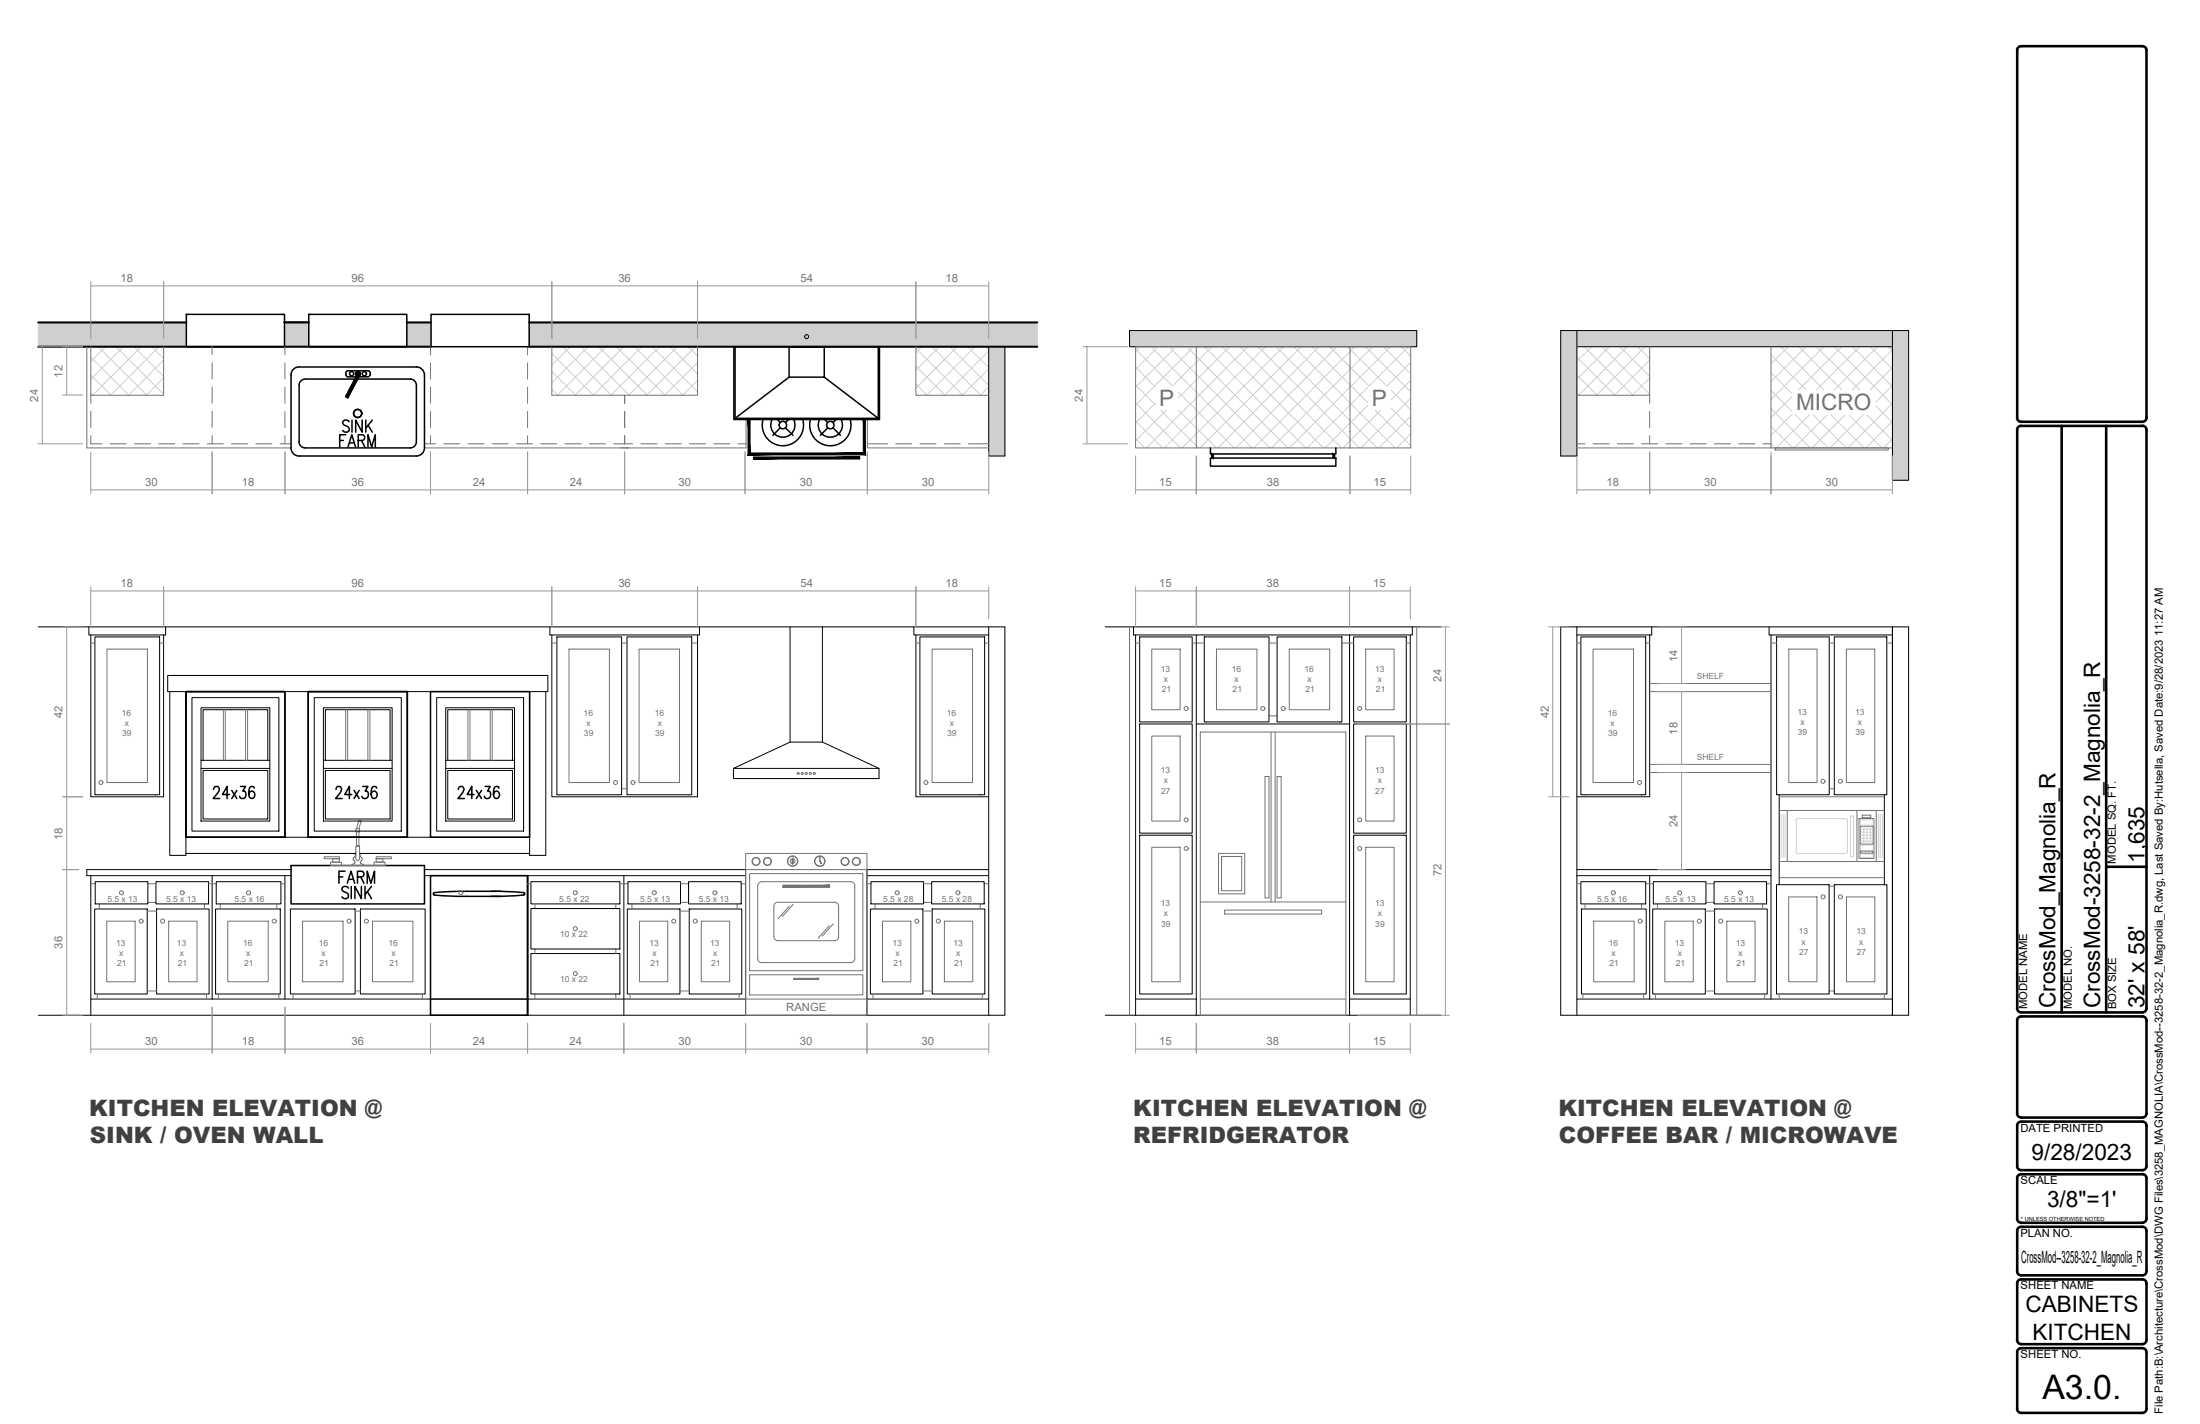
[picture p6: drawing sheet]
<svg xmlns="http://www.w3.org/2000/svg" width="432mm" height="279mm" viewBox="0 0 432 279" stroke-linecap="round" stroke-linejoin="round" font-family="sans-serif">
<!-- layer: FPEW -->
<path d="M7.5 63.3h29.1M7.5 68h77.1M55.8 63.3h4.8M79.8 63.3h4.8M103.9 63.3h99.7M103.9 68h99.7" fill="none" stroke="#000" stroke-width=".4"/>
<!-- layer: ELEV1 -->
<g fill="#cfcfcf" stroke="#cfcfcf" stroke-width=".2">
<path d="M55.8 63.3l4.8 4.7v-4.7zM55.8 63.3l4.8 4.7h-4.8z"/>
<path d="M7.5 63.3l29.1 4.7v-4.7zM7.5 63.3l29.1 4.7h-29.1z"/>
<path d="M103.9 63.3l99.7 4.7v-4.7zM103.9 63.3l99.7 4.7h-99.7z"/>
<path d="M79.8 63.3l4.8 4.7v-4.7zM79.8 63.3l4.8 4.7h-4.8z"/>
<path d="M194.1 68l3.1 21.5v-21.5zM194.1 68l3.1 21.5h-3.1z"/>
</g>
<!-- layer: DR -->
<g fill="none" stroke="#000" stroke-width=".3">
<path d="M36.6 61.7h19.2v6.3h-19.2zM60.6 61.7h19.2v6.3h-19.2zM84.6 61.7h19.3v6.3h-19.3z"/>
<circle cx="70.2" cy="81.1" r=".79"/>
</g>
<!-- layer: SALESLIT -->
<g fill="none" stroke="#cfcfcf" stroke-width=".2">
<path d="M17.8 77.1l.5 .5M17.8 73.6l4 4M17.8 70.1l7.5 7.5M19.3 68l9.5 9.6M20.7 68l-2.9 2.9M22.8 68l9.3 9.4M24.2 68l-6.4 6.4M26.3 68l5.8 5.9M27.7 68l-9.5 9.6M29.8 68l2.3 2.3M31.2 68l-9.5 9.6M32.1 74.1l-3.4 3.5"/>
<path d="M32.1 70.7l-6.9 6.9M108.3 76.4l1.2 1.2M108.3 72.9l4.7 4.7M108.3 69.4l8.2 8.2M108.4 68l-.1 .1M110.5 68l9.5 9.6M111.9 68l-3.6 3.6M114 68l9.5 9.6M115.4 68l-7.1 7.1M117.5 68l9.5 9.6M118.9 68l-9.5 9.6M121 68l9.5 9.6"/>
<path d="M122.4 68l-9.5 9.6M124.5 68l9.5 9.6M125.9 68l-9.5 9.6M128 68l8.9 8.9M129.5 68l-9.6 9.6M131.6 68l5.3 5.4M132.9 68l-9.5 9.6M135 68l1.9 1.9M136.5 68l-9.6 9.6M136.9 74.6l-2.9 3M136.9 71.1l-6.4 6.5M179.8 75.4l2.1 2.2"/>
<path d="M179.8 71.9l5.7 5.7M179.8 68.3l9.2 9.3M180.9 68l-1.1 1.1M183 68l9.5 9.6M184.4 68l-4.6 4.6M186.5 68l7.6 7.6M187.9 68l-8.1 8.2M190 68l4.1 4.1M191.4 68l-9.5 9.6M193.5 68l.6 .6M194.1 75.9l-1.7 1.7M194.1 72.4l-5.2 5.2"/>
<path d="M194.1 68.9l-8.7 8.7M222.9 75.5l3.8 3.9M222.9 68.5l7.2 7.2M222.9 72l3.8 3.9M222.9 79.1l8.8 8.8M223.8 68l-.9 1M225.9 68l19.8 19.9M226.7 79.1l-3.8 3.9M227.3 68l-4.4 4.5M229.4 68l19.9 19.9M230.8 68l-7.9 8M231.3 76.9l10.9 11"/>
<path d="M232.9 68l19.9 19.9M234.3 68l-11.4 11.5M236.4 68l19.9 19.9M237.8 68l-7.6 7.7M239.9 68l19.9 19.9M241.3 68l-10 10.1M243.4 68l19.9 19.9M244.9 68l-19.9 19.9M247 68l19.8 19.9M248.4 68l-19.9 19.9M250.5 68l19.8 19.9M251.9 68l-19.9 19.9"/>
<path d="M254 68l19.8 19.9M255.4 68l-19.9 19.9M257.5 68l11 11M258.9 68l-19.9 19.9M261 68l7.6 7.7M262.4 68l-19.9 19.9M264.5 68l7.7 7.7M265.9 68l-19.8 19.9M268 68l8.9 8.9M268.5 76l-11.9 11.9M268.5 79.5l-8.4 8.4M269.4 68l-19.8 19.9"/>
<path d="M271.5 68l5.4 5.4M272.9 68l-19.8 19.9M273 76.6l3.9 3.8M275 68l1.9 1.9M276.4 68l-7.6 7.7M276.9 71.1l-4.6 4.6M276.9 74.6l-3.9 3.9M276.9 78.1l-9.8 9.8M309.5 70.1l7.5 7.5M309.5 73.6l4 4M309.5 77.1l.4 .5M310.9 68l9.6 9.6"/>
<path d="M312.4 68l-2.9 2.9M314.5 68l9.3 9.4M315.9 68l-6.4 6.4M318 68l5.8 5.9M319.4 68l-9.6 9.6M321.5 68l2.3 2.4M322.9 68l-9.5 9.6M323.8 70.6l-6.9 7M323.8 74.1l-3.4 3.5M347.6 69.6l6.9 6.9M347.6 73.1l4.1 4.1M347.6 76.6l4.1 4.1"/>
<path d="M349.5 68l8.5 8.5M351 68l-3.4 3.4M351.7 77.8l-4.1 4.1M353.1 68l8.4 8.5M354.5 68l-6.9 6.9M356.6 68l8.4 8.5M358 68l-10.4 10.4M360.1 68l11.3 11.4M361.5 68l-8.5 8.5M363.6 68l7.8 7.9M365 68l-8.4 8.5M367.1 68l4.3 4.4"/>
<path d="M368.1 79.6l3.3 3.3M368.5 68l-8.4 8.5M370.6 68l.8 .9M371.4 68.6l-7.8 7.9M371.4 72.1l-4.3 4.4M371.4 75.6l-3.3 3.3M371.4 79.1l-8.7 8.8M222.9 82.6l5.3 5.3M222.9 86.1l1.8 1.8M227.8 80.5l7.4 7.4M228.9 80.5l-6 6M231.3 80.4l7.4 7.5"/>
<path d="M269.9 80.5l7 6.9M271 80.5l-7.4 7.4M273 80.1l3.9 3.8M276.9 81.6l-6.3 6.3M276.9 85.1l-2.8 2.8M347.6 80.1l7.7 7.8M347.6 83.7l4.3 4.2M347.6 87.1l.7 .8M351.7 81.3l-4.1 4.1M352.4 81.4l6.5 6.5M355.1 81.4l-6.4 6.5M355.9 81.4l6.5 6.5"/>
<path d="M358.6 81.4l-6.4 6.5M359.4 81.4l6.5 6.5M362.1 81.4l-6.4 6.5M362.9 81.4l6.5 6.5M365.7 81.4l-6.5 6.5M366.4 81.4l5 5M371.4 82.7l-5.2 5.2M371.4 86.1l-1.7 1.8M349.6 159.8v8.4M350 159.8v8.4M350.4 159.8v8.4M368.7 159.8v8.4"/>
<path d="M369 159.8v8.4M369.4 159.8v8.4M352.9 160.6l-.3 .3v6.3l.3 .3 9.6-.1 .1-.2v-6.3l-.3-.3M352.9 160.6h9.4M363.4 160.1l-.2 .2v7.6l.2 .2M363.4 168.1h.3M363.4 160.1h.3M363.7 160.1l.1 .1v7.7l-.1 .2M365.1 160.9h2.5v1h-2.5zM365.1 165.8h2.5v1.1h-2.5zM365.1 167.6h2.5v.6h-2.5zM365.1 162.7h2.5"/>
<path d="M365.1 163.3h2.5M365.1 163.9h2.5M365.1 164.5h2.5M365.1 165.1h2.5M365.8 162.1v3.5M365.8 167v.4M366.4 162.1v3.5M366.4 167v.4M367.1 162.1v3.5M367.1 167v.4"/>
</g>
<!-- layer: IP -->
<path d="M194.1 68v21.5h3.1v-21.5M221.7 64.9h56.4v3.1h-56.4zM309.5 64.9v24.6h-3.2v-24.6h68.3v29.3h-3.2v-29.3M309.5 68h61.9" fill="none" stroke="#000" stroke-width=".2"/>
<!-- layer: CAB -->
<g fill="none" stroke="#737373" stroke-width=".2">
<path d="M17 68v19.9h40.1M17.8 68v11.1M32.1 68v9.6h-14.3M41.6 68v1.6M41.6 71.2v3.1M41.6 75.9v3.2M55.9 68v1.6M55.9 71.2v3.2M55.9 76v3.1M84.5 68v1.6M84.5 71.2v3.2M84.5 76v3.1"/>
<path d="M103.5 68v1.6M103.5 71.2v3.2M103.5 76v3.1M108.3 68v9.6h28.6v-9.6M122.6 77.6v1.5M179.8 68v9.6h14.3M265 68v19.9h-30.2M276.9 68v19.9M323.8 68v9.6h-14.3M323.8 77.6v1.5M347.6 68v19.9M17.8 85.5v1.6h2.2"/>
<path d="M17.8 80.7v3.2M21.6 87.1h3.2M26.4 87.1h3.1M31.1 87.1h3.2M35.9 87.1h3.2M40.7 87.1h3.1M41.6 80.7v3.2M41.6 85.4v1.7M45.4 87.1h3.2M50.2 87.1h3.2M54.9 87.1h2.2M55.9 80.7v3.2"/>
<path d="M55.9 85.5v1.6M83.3 87.1h2.2M84.5 80.7v3.2M84.5 85.5v1.6M87.1 87.1h3.2M91.8 87.1h3.2M96.6 87.1h3.2M101.4 87.1h3.1M103.5 80.7v3.2M103.5 85.5v1.6M106.1 87.1h3.2M110.9 87.1h3.2"/>
<path d="M115.7 87.1h3.1M120.4 87.1h3.8M122.6 80.7v3.2M122.6 85.5v1.6M125.8 87.1h3.2M130.6 87.1h3.1M135.3 87.1h3.2M140.1 87.1h3.2M144.8 87.1h1.6M146.4 82.3v5.6h-63.1M170.2 82.3v5.6h23.9M170.2 87.1h4"/>
<path d="M175.8 87.1h3.2M180.6 87.1h3.1M185.3 87.1h3.2M190.1 87.1h4M309.5 87.1h1.6M309.5 87.9h61.9M312.7 87.1h3.1M317.4 87.1h3.2M322.2 87.1h3.2M323.8 80.7v3.2M323.8 85.5v1.6M327 87.1h3.1"/>
<path d="M331.7 87.1h3.2M336.5 87.1h3.2M341.2 87.1h3.2M346 87.1h1.6M348.4 87.9h22.2v.4h-22.2z"/>
</g>
<!-- layer: APP -->
<g fill="none" stroke="#000" stroke-width=".3">
<path d="M58.7 75.6a1.2 1.2 0 0 1 1.2-1.2h20.6a1.2 1.2 0 0 1 1.2 1.2v11.1a1.2 1.2 0 0 1-1.2 1.2h-20.6a1.2 1.2 0 0 1-1.2-1.2M58.7 72a1.57 1.57 0 0 0-1.6 1.6v14.3a1.6 1.6 0 0 0 1.6 1.6M58.7 72h23M58.7 75.6v11.1M67.9 73.5v.2l.4 .2M67.9 73.2v.3M68.3 72.7l-.4 .2v.2M68.3 73.9h4M68.3 72.7h4M70 73.7l-2.2 4.1 .5 .3 2.2-4.4M72.3 72.7l.2 .1 .1 .3M72.6 73.5l-.1 .4h-.2"/>
<path d="M72.7 73.2v.3M81.7 72a1.6 1.6 0 0 1 1.6 1.6v14.3a1.6 1.6 0 0 1-1.6 1.6M144 68h28.6v14.3h-28.6zM144.3 68v14.1M154.9 68h6.9v6h-6.9zM154.9 74l-10.6 8.1M161.8 74l10.6 8.1h-28.1M172.4 68v14.1M58.7 89.5h23M149.8 82.3a4.1 4.1 0 0 0 3.9 5.2 4.1 4.1 0 0 0 3.9-5.2M151.5 82.3a2.38 2.38 0 0 0 2.2 3.5 2.38 2.38 0 0 0 2.1-3.5M152.6 82.3l.5 .6"/>
<path d="M153.1 83.9l-1.4 1.5M154.2 83.9l1.4 1.5M154.8 82.3l-.6 .6M159.1 82.3a4.1 4.1 0 0 0 3.9 5.2 4.1 4.1 0 0 0 3.9-5.2M160.9 82.3a2.38 2.38 0 0 0 2.1 3.5 2.38 2.38 0 0 0 2.1-3.5M161.9 82.3l.6 .6M162.5 83.9l-1.5 1.5M163.5 83.9l1.5 1.5M164.1 82.3l-.6 .6M237.6 87.9v1.2h24.6v-1.2M237.6 89.9h24.6v1.6h-24.6zM41.9 154.9l.2-.5 .2-.1h.4l.2 .2a.87 .87 0 0 1-.1 1.1l-1 1.1h1.3"/>
<path d="M45 155.9h-1.3l.9-1.6v2.4M45.5 155.1l1 1.6M46.5 155.1l-1 1.6M47.2 154.3h1l-.6 .9a.74 .74 0 0 1 .7 .8 .74 .74 0 0 1-.8 .7l-.3-.1-.2-.4M49.9 154.6a.52 .52 0 0 0-.8-.2 2.21 2.21 0 0 0 0 2.2 .54 .54 0 0 0 .8-.3 .68 .68 0 0 0 0-.8 .68 .68 0 0 0-.8-.2l-.3 .6M66 154.9v-.4l.3-.2h.4l.3 .2a.87 .87 0 0 1-.2 1.1l-.9 1.1h1.2M69 155.9h-1.3l.9-1.6v2.4M69.5 155.1l1 1.6M70.5 155.1l-1 1.6M71.2 154.3h1l-.5 .9a.7 .7 0 0 1 .6 1.1 .7 .7 0 0 1-1.3-.1M73.9 154.6a.52 .52 0 0 0-.8-.2 2.37 2.37 0 0 0 0 2.2 .54 .54 0 0 0 .8-.3 .68 .68 0 0 0 0-.8 .68 .68 0 0 0-.8-.2l-.2 .6M90 154.9l.3-.6 .6 .1a.77 .77 0 0 1-.1 1.2l-.9 1.1h1.2"/>
<path d="M93 155.9h-1.3l.9-1.6v2.4M93.5 155.1l1 1.6M94.5 155.1l-1 1.6M95.2 154.3h1l-.5 .9a.74 .74 0 0 1 .6 .8 .74 .74 0 0 1-.8 .7l-.3-.1-.2-.4M97.9 154.6v-.2l-.5-.1a1.25 1.25 0 0 0-.5 1.6v.4a.53 .53 0 0 0 .5 .4 .53 .53 0 0 0 .5-.4 .67 .67 0 0 0 0-.8 .67 .67 0 0 0-.8-.2l-.2 .6"/>
<circle cx="69" cy="73.3" r=".41"/>
<circle cx="71.5" cy="73.3" r=".41"/>
<circle cx="70.2" cy="81.1" r=".79"/>
<circle cx="153.7" cy="83.4" r=".73"/>
<circle cx="163" cy="83.4" r=".73"/>
</g>
<g fill="#000" stroke="#000" stroke-width=".2">
<path d="M70.3 73.4h.5l-.1 .2z"/>
<path d="M70 73.7l-1.7 4.4-.5-.3zM70 73.7l-1.7 4.4 2.2-4.4z"/>
<path d="M69.8 73.6l.1 .1 .4-.3zM70.3 73.4l-.2 .4-.2-.1zM70.3 73.4l-.2 .4 .2 .1z"/>
<path d="M69.9 73l-.1 .2 .5 .2zM69.8 73.2l.5 .2h-.5zM69.8 73.4v.2l.5-.2z"/>
<path d="M70.3 73.4v.5l.1-.1zM70.3 73.4l.3 .3-.2 .1zM70.3 73.4l.3 .3 .1-.1z"/>
<path d="M70.3 72.9v.5l.1-.5zM70.1 72.9h.2v.5zM69.9 73l.4 .4-.2-.5z"/>
<path d="M70.3 73.4h.5l-.1-.2zM70.3 73.4l.3-.4 .1 .2zM70.4 72.9l-.1 .5 .3-.4z"/>
<path d="M146.8 82.3l.4 6.6v-6.6zM146.8 82.3l.4 6.6-.4 .4zM146.8 89.3l22.6-.4h-22.2zM146.8 89.3l22.6-.4 .4 .4zM169.4 82.3v6.6l.4 .4zM169.4 82.3h.4v7z"/>
<path d="M147.9 90.1h20.8v-.4zM147.9 89.7h20.8l-20.8 .4z"/>
<path d="M237.8 89.1v.8h.4zM237.8 89.1h.4v.8z"/>
<path d="M261.6 89.1v.8h.4zM261.6 89.1h.4v.8z"/>
</g>
<!-- layer: FLD -->
<circle cx="158.3" cy="66.1" r=".39" fill="none" stroke="#000" stroke-width=".2"/>
<!-- layer: SHOPDIM -->
<g fill="none" stroke="#999" stroke-width=".2">
<path d="M17.8 55.3v11.1M17.8 56.1h176.3M32.1 55.3v11.1M108.3 55.3v11.1M136.9 55.3v11.1M179.8 55.3v11.1M194.1 55.3v11.1M17.8 115.1v7.9M17.8 116h176.3M32.1 115.1v7.9M108.3 115.1v7.9M136.9 115.1v7.9"/>
<path d="M179.8 115.1v7.9M194.1 115.1v6.3M222.9 116h53.9M222.9 115.1v7.9M234.8 115.1v7.9M264.9 115.1v7.9M276.8 115.1v6.3"/>
</g>
<!-- layer: ELEV2 -->
<g fill="none" stroke="#000" stroke-width=".2">
<path d="M7.5 123h189.7v76.2h-189.7M17.4 123v1.6h15.1v-1.6M17.8 124.6v31.7h14.3v-31.7M18.6 125h12.7v30.9h-12.7zM32.9 132.5h74.6v3.2h-74.6zM33.3 135.7v32.1h3.2v-32.1M103.9 135.7v32.1h3.2v-32.1M107.9 123v1.6h29.4v-1.6M108.3 124.6v31.7h28.6v-31.7M109.3 125h12.7v30.9h-12.7zM123.1 125h12.7v30.9h-12.7zM155.1 123v22.6"/>
<path d="M161.4 123v22.6l11.1 5.2M179.4 123v1.6h14.7M179.8 124.6v31.7h14.3M180.6 125h12.7v30.9h-12.7zM194.1 123v76.2M216.9 123h65.9M222.5 123v1.6h54.7v-1.6M222.9 124.6v74.6M223.7 125h10.3v16.6h-10.3zM234.8 124.6v74.6M236.4 125h12.7v16.6h-12.7zM250.7 125h12.7v16.6h-12.7z"/>
<path d="M264.9 124.6v74.6M265.7 125h10.3v16.6h-10.3zM276.8 124.6v74.6M306.3 123h68.3v76.2h-68.3zM309.5 123v76.2M310.3 125h12.7v30.9h-12.7zM323.8 124.6v31.7h-14.3M324.2 123v1.6h-14.7M347.2 123v1.6h24.2M347.6 124.6v71.4M348.7 125h10.3v30.9h-10.3zM360 125h10.3v30.9h-10.3z"/>
<path d="M371.4 123v76.2M155.1 145.6l-11.1 5.2h28.5v2h-28.5v-2M155.1 145.6h6.3M223.7 142h10.3v21.5h-10.3zM234.8 142h30.1M265.7 142h10.3v21.5h-10.3zM349.2 155.9v17.7M369.8 155.9v17.7M17.8 171.8v27.4M18.6 178.4h10.3v16.6h-10.3zM18.7 173h10.3v4.4h-10.3zM30.6 173h10.3v4.4h-10.3z"/>
<path d="M30.7 178.4h10.3v16.6h-10.3zM36.5 164.3h67.4M36.5 167.4h33.3M41.6 171.8v24.2M42.3 178.4h12.7v16.6h-12.7zM42.4 173h12.7v4.4h-12.7zM55.9 171.8v24.2M57 178.4h12.7v16.6h-12.7zM57.1 170.6h-40.1v1.2h40.1M70.7 167.4h33.2M70.7 178.4h12.7v16.6h-12.7zM83.3 170.6h63v28.6"/>
<path d="M83.3 171.8h63M104.2 173h17.5v4.4h-17.5zM104.2 178.3h17.5v7.9h-17.5zM122.4 171.8v27.4M123.1 178.4h10.4v16.6h-10.4zM123.3 173h10.3v4.4h-10.3zM135.1 173h10.4v4.4h-10.4zM135.3 178.4h10.3v16.6h-10.3zM170.2 171.8h23.9M170.8 178.4h10.3v16.6h-10.3zM170.9 173h10.4v4.4h-10.4zM182.9 173h10.3v4.4h-10.3z"/>
<path d="M183 178.4h10.3v16.6h-10.3zM194.1 170.6h-23.9v28.6M223.7 163.9h10.3v31.1h-10.3zM265.7 163.9h10.3v31.1h-10.3zM309.5 170.6h38.1M309.5 171.8h38.1M310.3 173h12.7v4.4h-12.7zM310.4 178.4h12.7v16.6h-12.7zM323.8 171.8v24.2M324.4 178.4h10.3v16.6h-10.3zM324.5 173h10.3v4.4h-10.3zM336.4 173h10.3v4.4h-10.3z"/>
<path d="M336.5 178.4h10.4v16.6h-10.4zM348.7 173.6h10.3v21.4h-10.3zM360 173.6h10.4v21.4h-10.4zM17.8 196h66.7M103.5 196h42.8M104.2 187.1h17.5v7.9h-17.5zM170.2 196h23.9M216.9 199.2h65.9M222.9 196h11.9M264.9 196h11.9M309.5 196h61.9"/>
</g>
<!-- layer: ELEV1 -->
<g fill="none" stroke="#737373" stroke-width=".2">
<path d="M17.8 126.2h.8M21 127.4h7.9v26.1h-7.9zM31.3 126.2h.8M43.8 139.3v9.9M44.2 139.3v9.9M48.2 139.3v9.9M48.6 139.3v9.9M67.8 139.3v9.9M68.2 139.3v9.9M72.2 139.3v9.9M72.6 139.3v9.9M91.8 139.3v9.9"/>
<path d="M92.2 139.3v9.9M96.2 139.3v9.9M96.6 139.3v9.9M108.3 126.2h1M111.7 127.4h7.9v26.1h-7.9zM122 126.2h1.1M125.4 127.4h8v26.1h-8zM135.8 126.2h1M179.8 126.2h.8M182.9 127.4h8v26.1h-8zM193.3 126.2h.8M221.7 123v76.2"/>
<path d="M222.9 126.2h.8M226.1 127.4h5.5v11.9h-5.5zM234 126.2h2.4M238.8 127.4h7.9v11.9h-7.9zM249.1 126.2h1.6M253 127.4h8v11.9h-8zM263.4 126.2h2.3M268.1 127.4h5.5v11.9h-5.5zM276 126.2h.8M278.1 123v76.2M309.5 126.2h.8M312.7 127.4h7.9v26.1h-7.9z"/>
<path d="M323 126.2h.8M323.8 134.1h23.8M323.8 135.7h23.8M347.6 126.2h1.1M351.1 127.4h5.5v26.1h-5.5zM359 126.2h1M362.4 127.4h5.6v26.1h-5.6zM370.3 126.2h1.1M19.4 155.9v.4M30.5 155.9v.4M109.8 155.9v.4M122 154.7h1.1"/>
<path d="M135.2 155.9v.4M181.4 155.9v.4M192.5 155.9v.4M226.1 144.4h5.5v16.7h-5.5zM235.6 143.6h28.6v55.6h-28.6zM236.7 141.6v.4M236.8 141.6v.4M248.3 152.4h.8v23.8h-.8zM249.1 140.5h1.6M249.5 143.6v33.4M250.3 143.6v33.4M250.7 152.4h.8v23.8h-.8z"/>
<path d="M263 141.6v.4M268.1 144.4h5.5v16.7h-5.5zM311.1 155.9v.4M322.2 155.9v.4M323.8 151.6h23.8M323.8 150h23.8M349.2 159h20.6M349.2 156.3h20.6M359 154.7h1M364.5 159v10M365.5 159.9h1.7v.5h-1.7zM64.9 169.8h10.7"/>
<path d="M69.6 167.5v.1M69.7 167.5h.2M69.7 167.7h.2M69.7 167.7l.1 .2-.5 .6 .1 .3 .3 .3v.2M69.9 167.1l-.2 .4M69.9 166.1h.7M69.9 162.6h.7v.6h-.7zM70 163.2l-.1 5.3M70 162.6l.4-1.5 .2-.1 .2 .2-.4 1.4M70 165.9h.4M70.4 165.9l.2 .2v2.4M70.4 163.2v2.7"/>
<path d="M70.6 167.1l.1 .5M70.6 167.5h.1M70.6 167.7h.1M70.7 167.7v.3l.4 .4-.4 .8 .3 .3 .3 .1v.2M73.8 168.1h3v.4h-3zM146.3 170.6h23.9v28.6h-23.9zM146.3 170.6v-3.2h23.9v3.2M147.1 171.4h22.3v19.1h-22.3zM148.9 173.2l.6-.2h17.5a.79 .79 0 0 1 .8 .8v14.3a.79 .79 0 0 1-.8 .8h-17.5a.79 .79 0 0 1-.8-.8v-14.3zM154.9 177.8l-2.2 2.5M155.5 168.5a.48 .48 0 0 0-.4 .5 .48 .48 0 0 0 .4 .4M155.5 168.4h.2v1.2h-.2z"/>
<path d="M155.7 168.5a.48 .48 0 0 1 .3 .5 .48 .48 0 0 1-.3 .4M155.7 177.4l-2.2 2.5M160.8 168.4l.1-.2 .1 .2M160.9 168.2v.8l.3 .4v-.2M161 169.4h.2M226.1 166.2h5.5v26.4h-5.5zM235.6 177h28.6M239.2 167.4h5.1v8h-5.1zM239.8 168h3.9v6.8h-3.9zM240.3 178.6h19.1v.7h-19.1zM268.1 166.2h5.5v26.4h-5.5zM349.2 169h20.6"/>
<path d="M349.2 172.2h20.6M350.8 169v-10h17.5v10M351.1 176h5.5v16.6h-5.5zM362.4 176h5.6v16.6h-5.6zM364.9 160.6h2.9v7.8h-2.9zM365.1 162.1h2.5v3.5h-2.5zM365.1 167h2.5v.4h-2.5zM21 180.7h5.5v11.9h-5.5zM33.1 180.7h5.6v11.9h-5.6zM44.7 180.7h7.9v11.9h-7.9zM59.4 180.7h7.9v11.9h-7.9zM73.1 180.7h7.9v11.9h-7.9z"/>
<path d="M125.5 180.7h5.6v11.9h-5.6zM137.6 180.7h5.6v11.9h-5.6zM146.3 196h23.9M147.1 191.3h22.3v3.9h-22.3zM151.9 183.8a.79 .79 0 0 0 .8 .8h11.1a.79 .79 0 0 0 .8-.8M151.9 183.8v-6a.76 .76 0 0 1 .8-.8h11.1a.79 .79 0 0 1 .8 .8v6M162.8 181.6l-2.2 2.5M163.6 181.3l-2.2 2.4M173.2 180.7h5.6v11.9h-5.6zM185.4 180.7h5.5v11.9h-5.5zM235.6 196h28.6M312.8 180.7h7.9v11.9h-7.9z"/>
<path d="M326.8 180.7h5.5v11.9h-5.5zM338.9 180.7h5.6v11.9h-5.6z"/>
<circle cx="156.6" cy="151.8" r=".2"/>
<circle cx="157.4" cy="151.8" r=".2"/>
<circle cx="158.2" cy="151.8" r=".2"/>
<circle cx="159" cy="151.8" r=".2"/>
<circle cx="159.8" cy="151.8" r=".2"/>
<circle cx="148.4" cy="169" r=".79"/>
<circle cx="148.4" cy="169" r=".71"/>
<circle cx="150.6" cy="169" r=".79"/>
<circle cx="150.6" cy="169" r=".71"/>
<circle cx="155.6" cy="169" r="1.03"/>
<circle cx="155.6" cy="169" r=".96"/>
<circle cx="155.6" cy="169" r=".1"/>
<circle cx="160.9" cy="169" r="1.03"/>
<circle cx="160.9" cy="169" r=".96"/>
<circle cx="160.9" cy="169" r=".1"/>
<circle cx="165.9" cy="169" r=".79"/>
<circle cx="165.9" cy="169" r=".71"/>
<circle cx="168.1" cy="169" r=".79"/>
<circle cx="168.1" cy="169" r=".71"/>
</g>
<!-- layer: elevation -->
<g fill="none" stroke="#737373" stroke-width=".2">
<path d="M234.8 68v19.9h-11.9v-19.9h54M265 87.9h11.9M17.9 173.4h.8M19.5 177.4v1M28.9 178.8h1.8M29 173.4h1.6M29 177.1h1.6M40.1 177.4v1M40.9 173.4h1.5M43.2 177.4v1M54.3 177.4v1M55.1 173.4h.8"/>
<path d="M103.4 173.4h.8M105 177.4v.9M120.9 177.4v.9M121.7 173.4h1.6M124 177.4v1M133.5 178.8h1.8M133.6 173.4h1.5M133.6 177.1h1.5M144.7 177.4v1M145.5 173.4h.8M170.2 173.4h.7M171.7 177.4v1"/>
<path d="M181.1 178.8h1.9M181.3 173.4h1.6M181.3 177.1h1.6M192.4 177.4v1M193.2 173.4h.8M309.5 173.4h.8M311.1 177.4v1M322.2 177.4v1M323 173.4h1.5M325.3 177.4v1M334.7 178.8h1.8M334.8 173.4h1.6"/>
<path d="M334.8 177.1h1.6M345.9 177.4v1M346.7 173.4h.8M359 173.9h1M19.1 195v1M28.9 194.4h1.8M40.5 195v1M42.8 195v1M54.7 195v1M57.5 195v1M69.7 194.4h1M82.9 195v1"/>
<path d="M105 186.2v.9M105 195v1M120.9 186.2v.9M120.9 195v1M123.7 195v1M133.5 194.4h1.8M145.1 195v1M171.3 195v1M181.1 194.4h1.9M192.8 195v1M310.7 195v1M322.6 195v1"/>
<path d="M324.9 195v1M334.7 194.4h1.8M346.4 195v1M349.2 195v1M359 194.4h1M369.8 195v1"/>
<circle cx="232.8" cy="139" r=".39"/>
<circle cx="247.9" cy="139" r=".39"/>
<circle cx="251.9" cy="139" r=".39"/>
<circle cx="266.9" cy="139" r=".39"/>
<circle cx="19.8" cy="153.5" r=".39"/>
<circle cx="120.8" cy="153.5" r=".39"/>
<circle cx="124.2" cy="153.5" r=".39"/>
<circle cx="181.7" cy="153.5" r=".39"/>
<circle cx="321.8" cy="153.5" r=".39"/>
<circle cx="357.8" cy="153.3" r=".39"/>
<circle cx="361.2" cy="153.3" r=".39"/>
<circle cx="23.8" cy="175.2" r=".39"/>
<circle cx="35.8" cy="175.2" r=".39"/>
<circle cx="48.8" cy="175.2" r=".39"/>
<circle cx="90.5" cy="175.2" r=".39"/>
<circle cx="112.9" cy="175.2" r=".39"/>
<circle cx="128.4" cy="175.2" r=".39"/>
<circle cx="140.3" cy="175.2" r=".39"/>
<circle cx="176.1" cy="175.2" r=".39"/>
<circle cx="188" cy="175.2" r=".39"/>
<circle cx="232.8" cy="166.5" r=".39"/>
<circle cx="232.8" cy="160.9" r=".39"/>
<circle cx="266.9" cy="160.9" r=".39"/>
<circle cx="266.9" cy="166.5" r=".39"/>
<circle cx="316.6" cy="175.2" r=".39"/>
<circle cx="329.7" cy="175.2" r=".39"/>
<circle cx="341.6" cy="175.2" r=".39"/>
<circle cx="357.8" cy="176" r=".39"/>
<circle cx="361.2" cy="176" r=".39"/>
<circle cx="27.7" cy="180.7" r=".39"/>
<circle cx="31.9" cy="180.7" r=".39"/>
<circle cx="53.8" cy="180.7" r=".39"/>
<circle cx="68.5" cy="180.7" r=".39"/>
<circle cx="71.9" cy="180.7" r=".39"/>
<circle cx="112.9" cy="191" r=".39"/>
<circle cx="112.9" cy="182.2" r=".39"/>
<circle cx="132.2" cy="180.7" r=".39"/>
<circle cx="136.5" cy="180.7" r=".39"/>
<circle cx="179.9" cy="180.7" r=".39"/>
<circle cx="184.2" cy="180.7" r=".39"/>
<circle cx="321.9" cy="180.7" r=".39"/>
<circle cx="333.5" cy="180.7" r=".39"/>
<circle cx="337.7" cy="180.7" r=".39"/>
</g>
<!-- layer: SALESLIT -->
<g fill="none" stroke="#000" stroke-width=".2">
<path d="M265 84.7h-.1M37.7 136.9h17v26.2h-17zM39.5 138.9h13.5v22.2h-13.5zM61.7 136.9h17.1v26.2h-17.1zM63.5 138.9h13.5v22.2h-13.5zM85.7 136.9h17.1v26.2h-17.1zM87.5 138.9h13.5v22.2h-13.5zM39.5 150.8h13.5M39.5 149.2h13.5M39.9 149.2v-9.9h12.7v9.9M39.9 151.2h12.7v9.5h-12.7zM63.5 150.8h13.5"/>
<path d="M63.5 149.2h13.5M63.9 149.2v-9.9h12.7v9.9M63.9 151.2h12.7v9.5h-12.7zM87.5 150.8h13.5M87.5 149.2h13.5M87.9 149.2v-9.9h12.7v9.9M87.9 151.2h12.7v9.5h-12.7zM84.5 171.8v27.4M103.5 171.8v27.4"/>
</g>
<!-- layer: cabinet -->
<path d="M96.4 174.9l5.6 .2h.8l.2 .3-.2 .2-.8 .1-5.6 .2M98.3 174.9h-9.8l-3.2 .2-.3 .3 .3 .2 3.2 .2 9.8 .1M103.5 171.8h-19v27.4h19M84.5 196h19M103.5 199.2v-27.4v27.4" fill="none" stroke="#000" stroke-width=".3"/>
<!-- layer: ELEV1 -->
<g fill="#737373" stroke="#737373" stroke-width=".2">
<path d="M155.8 192v.2l4.9-.2zM155.8 192.2l4.9-.2v.2z"/>
<path d="M153.6 173.7v.4l9.2-.4zM153.6 174.1l9.2-.4v.4z"/>
</g>
<!-- layer: ELEV3 -->
<path d="M57.1 169.8h26.2v7.6h-26.2z" fill="none" stroke="#000" stroke-width=".3"/>
<!-- layer: ELEV2 -->
<g fill="none" stroke="#999" stroke-width=".2">
<path d="M7.5 68h8.7M8.3 68v19.1M12.3 77.5h3.9M13.1 68v9.5M212.6 68h8.7M213.3 68v19.1M7.5 87.1h8.7M17.8 88.7v8.2M17.8 96.1h176.3M41.6 88.7v8.2M55.9 88.7v8.2M84.5 88.7v8.2"/>
<path d="M103.5 88.7v8.2M122.6 88.7v8.2M146.2 88.7v8.2M170.2 88.7v8.2M194.1 88.7v8.2M212.6 87.1h8.7M222.9 96.1h54M222.9 89.5v7.4M234.8 89.5v7.4M265 89.5v7.4M276.9 89.5v7.4M309.5 96.1h61.9"/>
<path d="M309.5 89.5v7.4M323.8 88.7v8.2M347.6 88.7v8.2M371.4 89.5v7.4M12.3 123h3.9M13.1 123v76.2M278.8 123h5.7M283.7 123v76.2M304 123h3.9M304.8 123v33.3M325.4 123h5.5M325.4 135.7h5.5"/>
<path d="M325.4 134.1h5.5M330.1 123v11.1M330.1 135.7v14.3M12.3 156.3h3.9M266.5 142h18M304 156.3h3.9M325.4 151.6h5.5M325.4 150h5.5M330.1 151.6v19M12.3 170.6h3.2M325.4 170.6h5.5M12.3 199.2h3.9"/>
<path d="M41.6 197.6v9M55.9 197.6v9M266.5 199.2h18M17.8 205.8h176.3M17.8 200.8v5.8M84.5 200.8v5.8M103.5 200.8v5.8M122.4 200.8v5.8M146.3 200.8v5.8M170.2 200.8v5.8M194.1 200.8v5.8M222.9 205.8h53.9"/>
<path d="M222.9 200.8v5.8M234.8 200.8v5.8M264.9 200.8v5.8M276.8 200.8v5.8"/>
</g>
<!-- layer: 0 -->
<path d="M36.5 135.7h19.4v28.6h-19.4zM60.5 135.7h19.4v28.6h-19.4z" fill="none" stroke="#000" stroke-width=".3"/>
<!-- layer: SALESLIT -->
<path d="M36.5 135.7h19.4v28.6h-19.4zM60.5 135.7h19.4v28.6h-19.4zM84.5 135.7h19.4v28.6h-19.4z" fill="none" stroke="#000" stroke-width=".3"/>
<g fill="#cfcfcf" stroke="#cfcfcf" stroke-width=".2">
<path d="M221.7 64.9l56.4 3.1v-3.1zM221.7 64.9l56.4 3.1h-56.4z"/>
<path d="M309.5 64.9l61.9 3.1v-3.1zM309.5 64.9l61.9 3.1h-61.9z"/>
<path d="M306.3 64.9l3.2 24.6v-24.6zM306.3 64.9l3.2 24.6h-3.2z"/>
<path d="M371.4 64.9l3.2 29.3v-29.3zM371.4 64.9l3.2 29.3h-3.2z"/>
</g>
<!-- layer: BOR -->
<g fill="none" stroke="#000" stroke-width=".51">
<path d="M395.9 9.9a.79 .79 0 0 1 .8-.8h23.8a.79 .79 0 0 1 .8 .8v72.1M395.9 9.9v72.1M395.9 84.3a.76 .76 0 0 1 .8-.7l23.8-.1a.79 .79 0 0 1 .8 .8v113.5a.79 .79 0 0 1-.8 .8h-23.8a.83 .83 0 0 1-.8-.8M395.9 82a.79 .79 0 0 0 .8 .8h23.8a.79 .79 0 0 0 .8-.8M395.9 84.3v113.5M404.6 83.6v115M413.4 83.6v115M413.4 170.1h7.9M395.9 218.5a.83 .83 0 0 0 .8 .8h23.8a.79 .79 0 0 0 .8-.8M395.9 200.2a.79 .79 0 0 1 .8-.8h23.8a.79 .79 0 0 1 .8 .8v18.3M395.9 200.2v18.3M395.9 220.9a.79 .79 0 0 1 .8-.8h23.8a.79 .79 0 0 1 .8 .8v7.9a.79 .79 0 0 1-.8 .8h-23.8a.79 .79 0 0 1-.8-.8"/>
<path d="M395.9 231.2a.76 .76 0 0 1 .8-.8h23.8a.79 .79 0 0 1 .8 .8v7.9a.79 .79 0 0 1-.8 .8M395.9 239.1a.79 .79 0 0 0 .8 .8M395.9 220.9v7.9M395.9 231.2v7.9M396.7 239.9h23.8M395.9 251.8a.76 .76 0 0 1 .8-.8h23.8a.79 .79 0 0 1 .8 .8v11.1M395.9 241.5a.79 .79 0 0 1 .8-.8h23.8a.79 .79 0 0 1 .8 .8v7.9a.79 .79 0 0 1-.8 .8h-23.8a.79 .79 0 0 1-.8-.8M395.9 241.5v7.9M395.9 251.8v11.1M395.9 265.3a.79 .79 0 0 1 .8-.8h23.8a.79 .79 0 0 1 .8 .8v11.1a.79 .79 0 0 1-.8 .8h-23.8a.79 .79 0 0 1-.8-.8M395.9 262.9a.79 .79 0 0 0 .8 .8M395.9 265.3v11.1"/>
<path d="M396.7 263.7h23.8M421.3 262.9a.79 .79 0 0 1-.8 .8"/>
</g>
<text font-size="6.7" x="400.9" y="274.4">A3.0.</text>
<g font-size="5.7">
<text x="65.6" y="88.9">FARM</text>
<text x="65.6" y="174.6">FARM</text>
</g>
<text font-size="5.3" fill="#737373" x="66.3" y="177.4">SINK</text>
<g font-size="4.4" fill="#737373">
<text x="227.5" y="79.7">P</text>
<text x="269.3" y="79.7">P</text>
<text x="352.5" y="80.5">MICRO</text>
</g>
<g font-size="4.4">
<text x="420.9" y="169.3" transform="rotate(-90 420.9 169.3)">1,635</text>
<text x="403.5" y="197.8" transform="rotate(-90 403.5 197.8)">CrossMod_Magnolia_R</text>
<text x="412.2" y="197.8" transform="rotate(-90 412.2 197.8)">CrossMod-3258-32-2_Magnolia_R</text>
<text x="420.9" y="197.8" transform="rotate(-90 420.9 197.8)">32' x 58'</text>
<text x="398.7" y="227.6">9/28/2023</text>
<text x="401.8" y="236.7">3/8&quot;=1'</text>
<text x="397.5" y="257.5">CABINETS</text>
<text x="398.9" y="262.8">KITCHEN</text>
</g>
<g font-size="4.4" fill="#404040">
<text x="17.5" y="218.9">KITCHEN ELEVATION @</text>
<text x="222.4" y="218.9">KITCHEN ELEVATION @</text>
<text x="305.9" y="218.9">KITCHEN ELEVATION @</text>
<text x="17.7" y="224.3">SINK / OVEN WALL</text>
<text x="222.4" y="224.3">REFRIDGERATOR</text>
<text x="306" y="224.3">COFFEE BAR / MICROWAVE</text>
</g>
<text font-size="3.3" x="396.7" y="247.9">CrossMod--3258-32-2_Magnolia_R</text>
<g font-size="2.2" fill="#737373">
<text x="23.7" y="55.3">18</text>
<text x="69" y="55.3">96</text>
<text x="121.4" y="55.3">36</text>
<text x="157.1" y="55.3">54</text>
<text x="185.6" y="55.3">18</text>
<text x="12.3" y="74.1" transform="rotate(-90 12.3 74.1)">12</text>
<text x="7.5" y="78.8" transform="rotate(-90 7.5 78.8)">24</text>
<text x="212.5" y="78.8" transform="rotate(-90 212.5 78.8)">24</text>
<text x="28.5" y="95.3">30</text>
<text x="47.5" y="95.3">18</text>
<text x="69" y="95.3">36</text>
<text x="92.8" y="95.3">24</text>
<text x="111.9" y="95.3">24</text>
<text x="133.2" y="95.3">30</text>
<text x="157" y="95.3">30</text>
<text x="180.9" y="95.3">30</text>
<text x="227.5" y="95.3">15</text>
<text x="248.6" y="95.3">38</text>
<text x="269.6" y="95.3">15</text>
<text x="315.3" y="95.3">18</text>
<text x="334.5" y="95.3">30</text>
<text x="358.3" y="95.3">30</text>
<text x="23.7" y="115.1">18</text>
<text x="69" y="115.1">96</text>
<text x="121.4" y="115.1">36</text>
<text x="157.1" y="115.1">54</text>
<text x="185.6" y="115.1">18</text>
<text x="227.5" y="115.1">15</text>
<text x="248.6" y="115.1">38</text>
<text x="269.5" y="115.1">15</text>
<text x="329.3" y="129.9" transform="rotate(-90 329.3 129.9)">14</text>
<text x="282.9" y="133.7" transform="rotate(-90 282.9 133.7)">24</text>
<text x="12.3" y="140.8" transform="rotate(-90 12.3 140.8)">42</text>
<text x="304" y="140.8" transform="rotate(-90 304 140.8)">42</text>
<text x="329.2" y="144.1" transform="rotate(-90 329.2 144.1)">18</text>
<text x="12.3" y="164.8" transform="rotate(-90 12.3 164.8)">18</text>
<text x="329.3" y="162.3" transform="rotate(-90 329.3 162.3)">24</text>
<text x="282.9" y="171.9" transform="rotate(-90 282.9 171.9)">72</text>
<text x="12.3" y="186.1" transform="rotate(-90 12.3 186.1)">36</text>
<text x="154.3" y="198.4">RANGE</text>
<text x="28.5" y="205">30</text>
<text x="47.5" y="205">18</text>
<text x="69" y="205">36</text>
<text x="92.8" y="205">24</text>
<text x="111.8" y="205">24</text>
<text x="133.2" y="205">30</text>
<text x="157" y="205">30</text>
<text x="180.9" y="205">30</text>
<text x="227.5" y="205">15</text>
<text x="248.6" y="205">38</text>
<text x="269.5" y="205">15</text>
</g>
<g font-size="2.2">
<text x="415.3" y="169.4" transform="rotate(-90 415.3 169.4)">MODEL SQ. FT.</text>
<text x="397.9" y="198" transform="rotate(-90 397.9 198)">MODEL NAME</text>
<text x="406.6" y="198" transform="rotate(-90 406.6 198)">MODEL NO.</text>
<text x="415.4" y="198" transform="rotate(-90 415.4 198)">BOX SIZE</text>
<text x="396.5" y="222.1">DATE PRINTED</text>
<text x="396.6" y="232.4">SCALE</text>
<text x="396.5" y="242.7">PLAN NO.</text>
<text x="396.6" y="253">SHEET NAME</text>
<text x="396.6" y="266.5">SHEET NO.</text>
<text x="424.5" y="277.4" transform="rotate(-90 424.5 277.4)">File Path:B:\Architecture\CrossMod\DWG Files\3258_MAGNOLIA\CrossMod--3258-32-2_Magnolia_R.dwg, Last Saved By:Hutsella, Saved Date:9/28/2023 11:27 AM</text>
</g>
<g font-size="1.7" fill="#737373">
<text x="227.8" y="131.8">13</text>
<text x="241.8" y="131.8">16</text>
<text x="256.1" y="131.8">16</text>
<text x="269.9" y="131.8">13</text>
<text x="228" y="135.8">21</text>
<text x="228.4" y="133.8">x</text>
<text x="241.9" y="135.8">21</text>
<text x="242.3" y="133.8">x</text>
<text x="256.2" y="135.8">21</text>
<text x="256.6" y="133.8">x</text>
<text x="270.1" y="135.8">21</text>
<text x="270.4" y="133.8">x</text>
<text x="333" y="133.3">SHELF</text>
<text x="23.9" y="140.5">16</text>
<text x="24.5" y="142.5">x</text>
<text x="114.6" y="140.5">16</text>
<text x="115.1" y="142.5">x</text>
<text x="128.5" y="140.5">16</text>
<text x="129.1" y="142.5">x</text>
<text x="185.8" y="140.5">16</text>
<text x="186.4" y="142.5">x</text>
<text x="315.6" y="140.5">16</text>
<text x="316.1" y="142.5">x</text>
<text x="352.8" y="140.3">13</text>
<text x="353.4" y="142.3">x</text>
<text x="364.1" y="140.3">13</text>
<text x="364.7" y="142.3">x</text>
<text x="24" y="144.5">39</text>
<text x="114.6" y="144.5">39</text>
<text x="128.6" y="144.5">39</text>
<text x="185.9" y="144.5">39</text>
<text x="315.6" y="144.5">39</text>
<text x="333" y="149.2">SHELF</text>
<text x="352.8" y="144.3">39</text>
<text x="364.2" y="144.3">39</text>
<text x="227.8" y="151.7">13</text>
<text x="227.9" y="155.7">27</text>
<text x="228.4" y="153.7">x</text>
<text x="269.9" y="151.7">13</text>
<text x="269.9" y="155.7">27</text>
<text x="270.4" y="153.7">x</text>
<text x="21.1" y="176.9">5.5 x 13</text>
<text x="32.6" y="176.9">5.5 x 13</text>
<text x="46" y="176.9">5.5 x 16</text>
<text x="109.8" y="176.9">5.5 x 22</text>
<text x="125.6" y="176.9">5.5 x 13</text>
<text x="137.2" y="176.9">5.5 x 13</text>
<text x="173.4" y="176.9">5.5 x 28</text>
<text x="184.9" y="176.9">5.5 x 28</text>
<text x="227.8" y="177.8">13</text>
<text x="228.4" y="179.8">x</text>
<text x="269.9" y="177.8">13</text>
<text x="270.4" y="179.8">x</text>
<text x="313.5" y="176.9">5.5 x 16</text>
<text x="326.9" y="176.9">5.5 x 13</text>
<text x="338.4" y="176.9">5.5 x 13</text>
<text x="22.8" y="185.6">13</text>
<text x="34.7" y="185.6">13</text>
<text x="47.7" y="185.6">16</text>
<text x="62.5" y="185.6">16</text>
<text x="76.3" y="185.6">16</text>
<text x="109.9" y="183.9">10 x 22</text>
<text x="127.5" y="185.6">13</text>
<text x="139.4" y="185.6">13</text>
<text x="175.2" y="185.6">13</text>
<text x="187.1" y="185.6">13</text>
<text x="227.9" y="181.8">39</text>
<text x="269.9" y="181.8">39</text>
<text x="315.7" y="185.6">16</text>
<text x="328.7" y="185.6">13</text>
<text x="340.7" y="185.6">13</text>
<text x="353" y="183.3">13</text>
<text x="353.6" y="185.3">x</text>
<text x="364.4" y="183.3">13</text>
<text x="364.9" y="185.3">x</text>
<text x="23" y="189.6">21</text>
<text x="23.4" y="187.6">x</text>
<text x="34.9" y="189.6">21</text>
<text x="35.3" y="187.6">x</text>
<text x="47.9" y="189.6">21</text>
<text x="48.3" y="187.6">x</text>
<text x="62.7" y="189.6">21</text>
<text x="63.1" y="187.6">x</text>
<text x="76.5" y="189.6">21</text>
<text x="76.8" y="187.6">x</text>
<text x="127.7" y="189.6">21</text>
<text x="128" y="187.6">x</text>
<text x="139.6" y="189.6">21</text>
<text x="140" y="187.6">x</text>
<text x="175.4" y="189.6">21</text>
<text x="175.7" y="187.6">x</text>
<text x="187.3" y="189.6">21</text>
<text x="187.7" y="187.6">x</text>
<text x="315.9" y="189.6">21</text>
<text x="316.3" y="187.6">x</text>
<text x="328.9" y="189.6">21</text>
<text x="329.3" y="187.6">x</text>
<text x="340.8" y="189.6">21</text>
<text x="341.2" y="187.6">x</text>
<text x="353.1" y="187.3">27</text>
<text x="364.4" y="187.3">27</text>
<text x="109.9" y="192.8">10 x 22</text>
</g>
<text font-size="1.1" x="396.7" y="239.5">* UNLESS OTHERWISE NOTED</text>
</svg>
